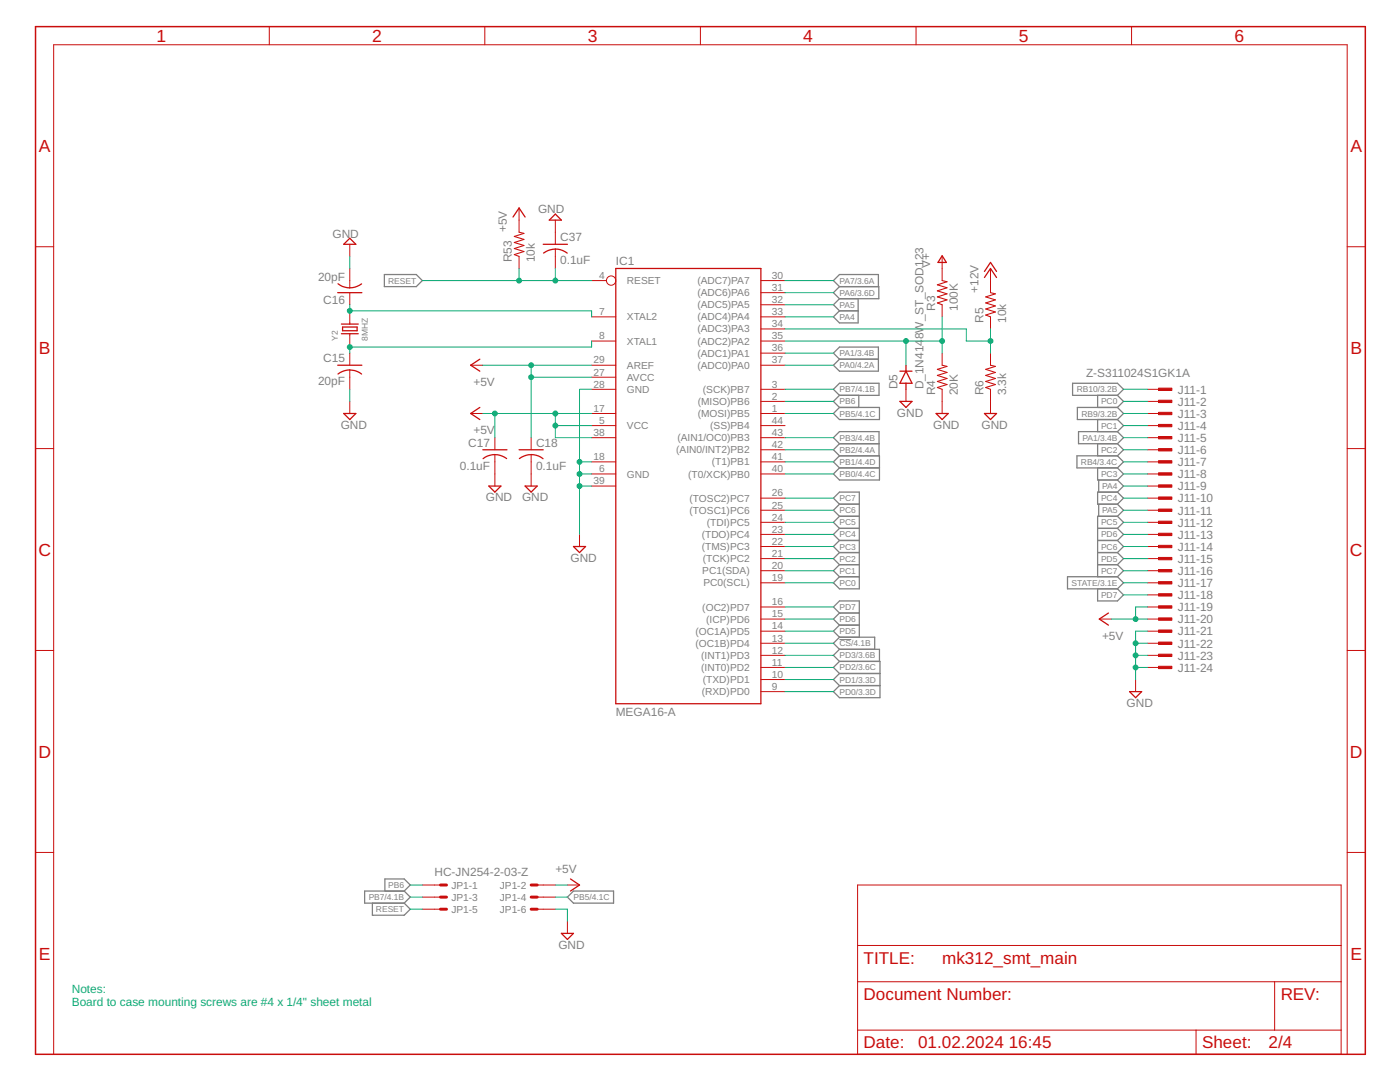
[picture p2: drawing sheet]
<svg xmlns="http://www.w3.org/2000/svg" width="279mm" height="216mm" viewBox="0 0 279 216" stroke-linecap="round" stroke-linejoin="round" font-family="sans-serif">
<g fill="none" stroke="#808080" stroke-width=".25">
<path d="M76.7 54.8h6.4l1.2 1.2-1.2 1.2h-6.4zM167.5 59.6l-1.2 1.2 1.2 1.2M167.5 57.2h7.9v2.4h-7.9M167.5 57.2l-1.2-1.2 1.2-1.2h7.8v2.4M167.5 57.2l-1.2 1.2 1.2 1.2M171.3 59.6v4.8h-3.8l-1.2-1.2 1.2-1.2M166.3 77.7l1.2-1.2h7.9v2.4h-7.9zM166.3 70.5l1.2-1.2h7.8v4.8h-7.8l-1.2-1.2 1.2-1.2zM167.5 62h3.8M167.5 71.7h7.8M167.5 78.9l-1.2 1.2 1.2 1.2M171.4 78.9v2.4"/>
<path d="M214.1 76.5h8.9l1.2 1.2-1.2 1.2h-8.9zM219.1 78.9v2.4M223 78.9l1.2 1.2-1.2 1.2M166.3 82.5l1.2-1.2h8v2.4h-8zM167.5 91h8v4.8h-8l-1.2-1.2 1.2-1.2M167.5 93.4h8M167.5 88.5h7.9M167.5 88.5l-1.2-1.2 1.2-1.2h7.9v4.9M167.5 88.5l-1.2 1.2 1.2 1.3M167.5 91l-1.2 1.2 1.2 1.2M219.1 83.7v2.4M219.1 88.5v2.5"/>
<path d="M219.1 93.4v2.4h3.9M219.3 95.8v2.4M223 81.3h-8v2.4h8M223 98.2h-3.9v2.4h3.9M223 98.2l1.2 1.2-1.2 1.2M223 93.4l1.2 1.2-1.2 1.2M223 91h-8.1v2.4h8.1M223 88.5l1.2 1.2-1.2 1.3M223 86.1h-7.8v2.4h7.8M223 83.7l1.2 1.2-1.2 1.2M223 95.8l1.2 1.2-1.2 1.2M223 86.1l1.2 1.2-1.2 1.2"/>
<path d="M223 81.3l1.2 1.2-1.2 1.2M223 91l1.2 1.2-1.2 1.2M167.5 100.6l-1.2-1.2 1.2-1.2h4v19.3h-4l-1.2-1.2 1.2-1.2M167.5 115.1h4M167.5 105.4l-1.2 1.2 1.2 1.2M167.5 105.4h4M167.5 107.8h4M167.5 100.6h4M167.5 103l-1.2 1.2 1.2 1.2M167.5 103h4M167.5 100.6l-1.2 1.2 1.2 1.2M167.5 110.3h4"/>
<path d="M167.5 112.7h4M167.5 107.8l-1.2 1.3 1.2 1.2M167.5 110.3l-1.2 1.2 1.2 1.2M167.5 112.7l-1.2 1.2 1.2 1.2M219.1 117.5v2.4h3.9l1.2-1.2-1.2-1.2M219.1 105.4h3.9M219.1 107.8h3.9M219.1 110.3h3.9M219.1 112.7h3.9M219.3 100.6v2.4M223 115.1h-10v2.4h10M223 103h-3.9v12.1"/>
<path d="M223 103l1.2 1.2-1.2 1.2M223 107.8l1.2 1.3-1.2 1.2M223 112.7l1.2 1.2-1.2 1.2M223 100.6l1.2 1.2-1.2 1.2M223 110.3l1.2 1.2-1.2 1.2M223 105.4l1.2 1.2-1.2 1.2M223 115.1l1.2 1.2-1.2 1.2M167.5 122.3l-1.2-1.2 1.2-1.2h4v7.2M167.5 132h8.1v7.2h-8.1l-1.2-1.2 1.2-1.2M167.5 129.6h8v2.4M167.5 124.7l-1.2 1.2 1.2 1.2M167.5 136.8h8.1"/>
<path d="M167.5 134.4l-1.2 1.2 1.2 1.2M167.5 134.4h8.1M167.5 132l-1.2 1.2 1.2 1.2M167.5 129.6l-1.2 1.2 1.2 1.2M167.5 127.1l-1.2 1.3 1.2 1.2M167.5 127.1h7.1v2.5M167.5 124.7h4M167.5 122.3l-1.2 1.2 1.2 1.2M167.5 122.3h4M76.8 177.8v-2.4h3.9l1.2 1.2-1.2 1.2M80.7 177.8h-7.9v2.4h7.9M80.7 177.8l1.2 1.2-1.2 1.2"/>
<path d="M113.2 179l1.2-1.2h8v2.4h-8zM74.3 180.2v2.4h6.4l1.2-1.2-1.2-1.2"/>
</g>
<path d="M167.5 127.6h2.4" fill="none" stroke="#808080" stroke-width=".2"/>
<g fill="none" stroke="#c90d0c" stroke-width=".25">
<path d="M67.4 58.4h4.8M67.5 56.6a3.8 3.8 0 0 0 4.7 0M69.8 47.5l1.2 1.2h-2.4zM102.4 43.3l1.2-1.8 1.2 1.8M108.4 48.7h4.8M108.5 50.5a3.9 3.9 0 0 1 4.7 0M109.6 43.9l1.2-1.2 1.2 1.2zM122.9 53.6h28.9v86.8h-28.9zM188 51l.9 1.4h-1.7zM196.5 55.4l1.2-1.8 1.2 1.8M196.5 54.2l1.2-1.8 1.2 1.8M67.4 72.9h4.8"/>
<path d="M68.1 64.7h3.4M68.1 66.6h3.4M68.4 65.3h2.9v.7h-2.9zM69.8 73.8l-1.5 .3-.8 .5M69.8 73.8l1 .2 1.4 .6M95.8 71.7l-1.9 1.2 1.9 1.2M179.6 74.1h2.4M180.8 74.1l1.2 2.4h-2.4zM180.8 72.9v1.2M180.8 76.5v1.2M68.6 82.5h2.4l-1.2 1.2zM95.8 81.3l-1.9 1.2 1.9 1.2"/>
<path d="M96.4 89.7h4.8M97.6 97h2.4l-1.2 1.2zM101.1 91.5a3.8 3.8 0 0 0-4.7 0M103.6 89.7h4.8M103.7 91.5a3.8 3.8 0 0 1 4.7 0M104.8 97h2.4l-1.2 1.2zM179.6 80.1h2.4l-1.2 1.2zM186.8 82.5h2.4l-1.2 1.2zM196.5 82.5h2.4l-1.2 1.2zM114.4 109.1h2.5l-1.2 1.2zM221.2 122.3l-1.8 1.2 1.8 1.2M225.4 138h2.4l-1.2 1.2z"/>
<path d="M113.9 175.4l1.8 1.2-1.8 1.2M112 186.2h2.4l-1.2 1.3z"/>
</g>
<g fill="none" stroke="#c90d0c" stroke-width=".2">
<path d="M53.7 5.3v3.6M96.8 5.3v3.6M139.8 5.3v3.6M182.8 5.3v3.6M225.8 5.3v3.6M7.1 49.2h3.6M69.8 48.7v2.5M69.8 53.6v3.8M69.8 58.4v2.4M103.6 41.5v4.8M103.6 51.2v2.4M110.8 43.9v4.8"/>
<path d="M110.8 49.7v3.9M118.1 56h2.9M151.8 56h4.9M151.8 58.4h4.9M188 51.2v4.8M197.7 53.6v4.8M268.9 49.2h3.6M69.8 62v2.7M69.8 66.6v2.7M69.8 70.5v2.4M69.8 73.8v3.9M93.9 72.9h2.5"/>
<path d="M118.1 72.9h4.8M118.1 77.7h4.8M118.1 63.2h4.8M118.1 68.1h4.8M118.1 75.3h4.8M151.8 72.9h4.9M151.8 77.7h4.9M151.8 60.8h4.9M151.8 63.2h4.9M151.8 65.6h4.9M151.8 68.1h4.9M151.8 70.5h4.9"/>
<path d="M180.8 77.7v2.4M188 60.8v2.4M188 70.5v2.4M188 77.7v4.8M197.7 63.2v2.4M197.7 70.5v2.4M197.7 77.7v4.8M229 77.7h2.5M7.1 89.5h3.6M69.8 80.1v2.4M93.9 82.5h2.5M98.8 87.3v2.4"/>
<path d="M98.8 90.7v6.3M106 87.3v2.4M106 90.7v6.3M118.1 82.5h4.8M118.1 84.9h4.8M118.1 87.3h4.8M118.1 92.2h4.8M118.1 94.6h4.8M118.1 97h4.8M151.8 80.1h4.9M151.8 82.5h4.9M151.8 84.9h4.9"/>
<path d="M151.8 87.3h4.9M151.8 89.7h4.9M151.8 92.2h4.9M151.8 94.6h4.9M151.8 99.4h4.9M229 80.1h2.5M229 82.5h2.5M229 84.9h2.5M229 87.3h2.5M229 89.7h2.5M229 92.2h2.5M229 94.6h2.5"/>
<path d="M229 97h2.5M229 99.4h2.5M268.9 89.5h3.6M115.7 106.6v2.5M151.8 101.8h4.9M151.8 104.2h4.9M151.8 106.6h4.9M151.8 109.1h4.9M151.8 111.5h4.9M151.8 113.9h4.9M151.8 116.3h4.9M229 101.8h2.5"/>
<path d="M229 104.2h2.5M229 106.6h2.5M229 109.1h2.5M229 111.5h2.5M229 113.9h2.5M229 116.3h2.5M229 118.7h2.5M7.1 129.8h3.6M151.8 121.1h4.9M151.8 123.5h4.9M151.8 125.9h4.9M151.8 128.4h4.9"/>
<path d="M151.8 130.8h4.9M151.8 133.2h4.9M151.8 138h4.9M151.8 135.6h4.9M219.4 123.5h2.4M226.6 135.6v2.4M229 121.1h2.5M229 123.5h2.5M229 125.9h2.5M229 128.4h2.5M229 130.8h2.5M229 133.2h2.5"/>
<path d="M268.9 129.8h3.6M7.1 170.1h3.6M84.3 176.6h3.6M84.3 179h3.6M107.2 176.6h3.6M107.2 179h3.6M113.2 176.6h2.5M171.2 176.6h96.5v33.8h-96.5zM268.9 170.1h3.6M84.3 181.4h3.6M107.2 181.4h3.6M113.2 183.8v2.4"/>
<path d="M171.2 195.9h96.5M171.2 188.7h96.5M254.4 195.9v9.6M10.7 210.4v-201.5h258.2v201.5M171.2 205.5h96.5M238.7 205.5v4.9"/>
<circle cx="122" cy="56" r=".93"/>
</g>
<path d="M103.6 46.3l1 .3-2 .6 2 .6-2 .6 2 .6-2 .6 2 .6-2 .6 1 .4M188 56l1 .2-1.9 .6 1.9 .6-1.9 .6 1.9 .6-1.9 .6 1.9 .6-1.9 .7 .9 .3M197.7 58.4l.9 .2-1.9 .6 1.9 .6-1.9 .7 1.9 .5-1.9 .7 1.9 .6-1.9 .6 1 .3M188 72.9l1 .2-1.9 .6 1.9 .6-1.9 .6 1.9 .6-1.9 .6 1.9 .6-1.9 .6 .9 .4M197.7 72.9l.9 .2-1.9 .6 1.9 .6-1.9 .6 1.9 .6-1.9 .6 1.9 .6-1.9 .6 1 .4" fill="none" stroke="#c90d0c" stroke-width=".21"/>
<g fill="#c90d0c" stroke="#c90d0c" stroke-width=".2">
<path d="M231.2 77.4h2.7v.5h-2.7z"/>
<path d="M231.2 79.9h2.7v.4h-2.7z"/>
<path d="M231.2 82.3h2.7v.4h-2.7z"/>
<path d="M231.2 84.7h2.7v.5h-2.7z"/>
<path d="M231.2 87.1h2.7v.5h-2.7z"/>
<path d="M231.2 89.5h2.7v.5h-2.7z"/>
<path d="M231.2 91.9h2.7v.5h-2.7z"/>
<path d="M231.2 94.3h2.7v.5h-2.7z"/>
<path d="M231.2 96.8h2.7v.4h-2.7z"/>
<path d="M231.2 99.2h2.7v.4h-2.7z"/>
<path d="M231.2 101.6h2.7v.4h-2.7z"/>
<path d="M231.2 104h2.7v.5h-2.7z"/>
<path d="M231.2 106.4h2.7v.5h-2.7z"/>
<path d="M231.2 108.8h2.7v.5h-2.7z"/>
<path d="M231.2 111.2h2.7v.5h-2.7z"/>
<path d="M231.2 113.6h2.7v.5h-2.7z"/>
<path d="M231.2 116.1h2.7v.4h-2.7z"/>
<path d="M231.2 118.5h2.7v.4h-2.7z"/>
<path d="M231.2 120.9h2.7v.4h-2.7z"/>
<path d="M231.2 123.3h2.7v.5h-2.7z"/>
<path d="M231.2 125.7h2.7v.5h-2.7z"/>
<path d="M231.2 128.1h2.7v.5h-2.7z"/>
<path d="M231.2 130.5h2.7v.5h-2.7z"/>
<path d="M231.2 132.9h2.7v.5h-2.7z"/>
</g>
<path d="M7.1 5.3h265.4v205.1h-265.4z" fill="none" stroke="#c90d0c" stroke-width=".3"/>
<path d="M87.9 176.6h1.2M87.9 179h1.2M106 176.6h1.2M106 179h1.2M87.9 181.4h1.2M106 181.4h1.2" fill="none" stroke="#c90d0c" stroke-width=".59"/>
<g fill="none" stroke="#0dab76" stroke-width=".2">
<path d="M69.8 51.2v2.4M84.3 56h33.8M103.6 53.6v2.4M110.8 53.6v2.4M156.7 56h9.6M156.7 58.4h9.6M69.8 60.8v1.2h48.3v1.2M69.8 77.7v2.4M96.4 72.9h21.7M106 75.3h12.1M106 72.9v14.4M118.1 77.7h-2.4v28.9"/>
<path d="M118.1 68.1v1.2h-48.3v1.2M156.7 77.7h9.6M156.7 60.8h9.6M156.7 63.2h9.6M156.7 70.5h9.6M156.7 72.9h9.6M156.7 65.6h36.1v2.5h4.9M156.7 68.1h31.3M180.8 68.1v4.8M188 63.2v7.3M197.7 65.6v4.9M224.2 77.7h4.8"/>
<path d="M96.4 82.5h21.7M98.8 82.5v4.8M110.8 84.9h7.3M110.8 82.5v4.8h7.3M115.7 92.2h2.4M115.7 94.6h2.4M115.7 97h2.4M156.7 92.2h9.6M156.7 94.6h9.6M156.7 80.1h9.6M156.7 99.4h9.6M156.7 89.7h9.6"/>
<path d="M156.7 87.3h9.6M156.7 82.5h9.6M224.2 92.2h4.8M224.2 94.6h4.8M224.2 97h4.8M224.2 80.1h4.8M224.2 99.4h4.8M224.2 89.7h4.8M224.2 84.9h4.8M224.2 87.3h4.8M224.2 82.5h4.8M156.7 116.3h9.6"/>
<path d="M156.7 106.6h9.6M156.7 104.2h9.6M156.7 101.8h9.6M156.7 109.1h9.6M156.7 113.9h9.6M156.7 111.5h9.6M224.2 116.3h4.8M224.2 106.6h4.8M224.2 104.2h4.8M224.2 101.8h4.8M224.2 109.1h4.8M224.2 113.9h4.8"/>
<path d="M224.2 111.5h4.8M224.2 118.7h4.8M156.7 125.9h9.6M156.7 133.2h9.6M156.7 130.8h9.6M156.7 128.4h9.6M156.7 138h9.6M156.7 135.6h9.6M156.7 123.5h9.6M156.7 121.1h9.6M221.8 123.5h7.2M226.6 133.2h2.4"/>
<path d="M226.6 130.8h2.4M226.6 128.4h2.4M229 125.9h-2.4v9.7M229 121.1h-2.4v2.4M81.9 179h2.4M81.9 176.6h2.4M110.8 179h2.4M110.8 176.6h2.4M81.9 181.4h2.4M110.8 181.4h2.4v2.4"/>
</g>
<g fill="#0dab76" stroke="#0dab76" stroke-width=".2">
<circle cx="115.7" cy="92.2" r=".49"/>
<circle cx="115.7" cy="94.6" r=".49"/>
<circle cx="115.7" cy="97" r=".49"/>
<circle cx="226.6" cy="130.8" r=".49"/>
<circle cx="226.6" cy="128.4" r=".49"/>
<circle cx="226.6" cy="133.2" r=".49"/>
<circle cx="103.6" cy="56" r=".49"/>
<circle cx="110.8" cy="56" r=".49"/>
<circle cx="106" cy="72.9" r=".49"/>
<circle cx="106" cy="75.3" r=".49"/>
<circle cx="226.6" cy="123.5" r=".49"/>
<circle cx="98.8" cy="82.5" r=".49"/>
<circle cx="110.8" cy="82.5" r=".49"/>
<circle cx="110.8" cy="84.9" r=".49"/>
<circle cx="197.7" cy="68.1" r=".49"/>
<circle cx="188" cy="68.1" r=".49"/>
<circle cx="180.8" cy="68.1" r=".49"/>
<circle cx="69.8" cy="62" r=".49"/>
<circle cx="69.8" cy="69.3" r=".49"/>
</g>
<g font-size="3.5" fill="#c90d0c">
<text x="31.2" y="8.4">1</text>
<text x="74.3" y="8.4">2</text>
<text x="117.3" y="8.4">3</text>
<text x="160.3" y="8.4">4</text>
<text x="203.3" y="8.4">5</text>
<text x="246.4" y="8.4">6</text>
<text x="7.7" y="30.3">A</text>
<text x="269.5" y="30.3">A</text>
<text x="7.7" y="70.6">B</text>
<text x="269.5" y="70.6">B</text>
<text x="7.7" y="110.9">C</text>
<text x="269.4" y="110.9">C</text>
<text x="7.7" y="151.2">D</text>
<text x="269.4" y="151.2">D</text>
<text x="7.7" y="191.5">E</text>
<text x="269.5" y="191.5">E</text>
</g>
<g font-size="3.4" fill="#c90d0c">
<text x="172.4" y="192.3">TITLE:</text>
<text x="188" y="192.3">mk312_smt_main</text>
<text x="172.4" y="199.5">Document Number:</text>
<text x="255.6" y="199.5">REV:</text>
<text x="172.4" y="209.2">Date:</text>
<text x="183.2" y="209.2">01.02.2024</text>
<text x="201.3" y="209.2">16:45</text>
<text x="239.9" y="209.2">Sheet:</text>
<text x="253.2" y="209.2">2/4</text>
</g>
<g font-size="2.4" fill="#808080">
<text x="66.4" y="47.4">GND</text>
<text x="101.2" y="46.3" transform="rotate(-90 101.2 46.3)">+5V</text>
<text x="107.4" y="42.6">GND</text>
<text x="102.2" y="52.4" transform="rotate(-90 102.2 52.4)">R53</text>
<text x="106.7" y="52.4" transform="rotate(-90 106.7 52.4)">10k</text>
<text x="111.8" y="52.7">0.1uF</text>
<text x="111.8" y="48.1">C37</text>
<text x="122.9" y="52.8">IC1</text>
<text x="185.6" y="53.6" transform="rotate(-90 185.6 53.6)">V+</text>
<text x="63.5" y="56.1">20pF</text>
<text x="195.3" y="58.4" transform="rotate(-90 195.3 58.4)">+12V</text>
<text x="64.5" y="60.7">C16</text>
<text x="186.6" y="62" transform="rotate(-90 186.6 62)">R3</text>
<text x="191.2" y="62" transform="rotate(-90 191.2 62)">100K</text>
<text x="196.3" y="64.4" transform="rotate(-90 196.3 64.4)">R5</text>
<text x="200.8" y="64.4" transform="rotate(-90 200.8 64.4)">10k</text>
<text x="184.3" y="67.7" transform="rotate(-90 184.3 67.7)">8W_ST_SOD123</text>
<text x="63.5" y="76.8">20pF</text>
<text x="64.5" y="72.3">C15</text>
<text x="94.5" y="77">+5V</text>
<text x="179.1" y="77.7" transform="rotate(-90 179.1 77.7)">D5</text>
<text x="184.3" y="77.7" transform="rotate(-90 184.3 77.7)">D_1N414</text>
<text x="216.7" y="75.2">Z-S311024S1GK1A</text>
<text x="179" y="83.1">GND</text>
<text x="186.6" y="78.9" transform="rotate(-90 186.6 78.9)">R4</text>
<text x="191.2" y="78.9" transform="rotate(-90 191.2 78.9)">20K</text>
<text x="196.3" y="78.9" transform="rotate(-90 196.3 78.9)">R6</text>
<text x="200.8" y="78.9" transform="rotate(-90 200.8 78.9)">3.3k</text>
<text x="235.1" y="78.5">J11-1</text>
<text x="235.1" y="81">J11-2</text>
<text x="235.1" y="83.4">J11-3</text>
<text x="68" y="85.5">GND</text>
<text x="93.5" y="89.2">C17</text>
<text x="94.5" y="86.6">+5V</text>
<text x="107" y="89.2">C18</text>
<text x="186.2" y="85.5">GND</text>
<text x="195.9" y="85.5">GND</text>
<text x="235.1" y="85.8">J11-4</text>
<text x="235.1" y="88.2">J11-5</text>
<text x="91.8" y="93.7">0.1uF</text>
<text x="107" y="93.7">0.1uF</text>
<text x="235.1" y="90.6">J11-6</text>
<text x="235.1" y="93">J11-7</text>
<text x="235.1" y="95.4">J11-8</text>
<text x="97" y="100">GND</text>
<text x="104.2" y="100">GND</text>
<text x="235.1" y="97.8">J11-9</text>
<text x="235.1" y="100.3">J11-10</text>
<text x="235.1" y="102.7">J11-11</text>
<text x="235.1" y="105.1">J11-12</text>
<text x="235.1" y="107.5">J11-13</text>
<text x="113.8" y="112.1">GND</text>
<text x="235.1" y="109.9">J11-14</text>
<text x="235.1" y="112.3">J11-15</text>
<text x="235.1" y="114.7">J11-16</text>
<text x="235.1" y="117.1">J11-17</text>
<text x="235.1" y="119.6">J11-18</text>
<text x="235.1" y="122">J11-19</text>
<text x="235.1" y="124.4">J11-20</text>
<text x="219.9" y="127.6">+5V</text>
<text x="235.1" y="126.8">J11-21</text>
<text x="235.1" y="129.2">J11-22</text>
<text x="235.1" y="131.6">J11-23</text>
<text x="235.1" y="134">J11-24</text>
<text x="122.9" y="142.8">MEGA16-A</text>
<text x="224.8" y="141">GND</text>
<text x="86.7" y="174.8">HC-JN254-2-03-Z</text>
<text x="110.8" y="174.2">+5V</text>
<text x="111.4" y="189.3">GND</text>
</g>
<g font-size="2.4" fill="#0dab76">
<text x="14.3" y="198.2">Notes:</text>
<text x="14.3" y="200.7">Board to case mounting screws are #4 x 1/4&quot; sheet metal</text>
</g>
<g font-size="2" fill="#808080">
<text x="119.6" y="55.6">4</text>
<text x="125.1" y="56.7">RESET</text>
<text x="139.2" y="56.7">(ADC7)PA7</text>
<text x="139.2" y="59.1">(ADC6)PA6</text>
<text x="154.1" y="55.6">30</text>
<text x="154.1" y="58.1">31</text>
<text x="119.6" y="62.9">7</text>
<text x="125.1" y="63.9">XTAL2</text>
<text x="139.2" y="61.5">(ADC5)PA5</text>
<text x="139.2" y="63.9">(ADC4)PA4</text>
<text x="154.1" y="60.5">32</text>
<text x="154.1" y="62.9">33</text>
<text x="154.1" y="65.3">34</text>
<text x="119.6" y="67.7">8</text>
<text x="125.1" y="68.8">XTAL1</text>
<text x="139.2" y="66.3">(ADC3)PA3</text>
<text x="139.2" y="68.8">(ADC2)PA2</text>
<text x="139.2" y="71.2">(ADC1)PA1</text>
<text x="154.1" y="67.7">35</text>
<text x="154.1" y="70.1">36</text>
<text x="118.4" y="77.4">28</text>
<text x="118.4" y="74.9">27</text>
<text x="118.4" y="72.5">29</text>
<text x="125.1" y="76">AVCC</text>
<text x="125.1" y="73.6">AREF</text>
<text x="139.2" y="73.6">(ADC0)PA0</text>
<text x="154.1" y="72.5">37</text>
<text x="154.1" y="77.4">3</text>
<text x="118.4" y="82.2">17</text>
<text x="125.1" y="78.4">GND</text>
<text x="139.3" y="80.8">(MISO)PB6</text>
<text x="139.3" y="83.2">(MOSI)PB5</text>
<text x="140.3" y="78.4">(SCK)PB7</text>
<text x="154.1" y="79.8">2</text>
<text x="154.1" y="82.2">1</text>
<text x="118.4" y="87">38</text>
<text x="119.6" y="84.6">5</text>
<text x="125.1" y="85.7">VCC</text>
<text x="135.2" y="88.1">(AIN1/OC0)PB3</text>
<text x="141.7" y="85.6">(SS)PB4</text>
<text x="154.1" y="84.6">44</text>
<text x="154.1" y="87">43</text>
<text x="154.1" y="89.4">42</text>
<text x="118.4" y="91.8">18</text>
<text x="119.6" y="94.2">6</text>
<text x="125.1" y="95.3">GND</text>
<text x="135" y="90.5">(AIN0/INT2)PB2</text>
<text x="137.3" y="95.3">(T0/XCK)PB0</text>
<text x="142.1" y="92.9">(T1)PB1</text>
<text x="154.1" y="91.8">41</text>
<text x="154.1" y="94.2">40</text>
<text x="118.4" y="96.7">39</text>
<text x="137.6" y="100.1">(TOSC2)PC7</text>
<text x="154.1" y="99.1">26</text>
<text x="154.1" y="101.5">25</text>
<text x="137.6" y="102.5">(TOSC1)PC6</text>
<text x="140" y="107.4">(TDO)PC4</text>
<text x="141.1" y="104.9">(TDI)PC5</text>
<text x="154.1" y="103.9">24</text>
<text x="154.1" y="106.3">23</text>
<text x="140.1" y="109.8">(TMS)PC3</text>
<text x="140.3" y="112.2">(TCK)PC2</text>
<text x="154.1" y="108.7">22</text>
<text x="154.1" y="111.1">21</text>
<text x="154.1" y="113.5">20</text>
<text x="140.2" y="114.6">PC1(SDA)</text>
<text x="140.4" y="117">PC0(SCL)</text>
<text x="154.1" y="116">19</text>
<text x="140.2" y="121.8">(OC2)PD7</text>
<text x="140.9" y="124.2">(ICP)PD6</text>
<text x="154.1" y="125.6">14</text>
<text x="154.1" y="123.2">15</text>
<text x="154.1" y="120.8">16</text>
<text x="138.8" y="129.1">(OC1B)PD4</text>
<text x="138.8" y="126.7">(OC1A)PD5</text>
<text x="139.9" y="131.5">(INT1)PD3</text>
<text x="154.1" y="130.4">12</text>
<text x="154.1" y="128">13</text>
<text x="139.9" y="133.9">(INT0)PD2</text>
<text x="140.3" y="136.3">(TXD)PD1</text>
<text x="154.1" y="137.7">9</text>
<text x="154.1" y="135.3">10</text>
<text x="154.1" y="132.8">11</text>
<text x="140.1" y="138.7">(RXD)PD0</text>
<text x="90.1" y="177.3">JP1-1</text>
<text x="90.1" y="179.7">JP1-3</text>
<text x="99.7" y="177.3">JP1-2</text>
<text x="99.7" y="179.7">JP1-4</text>
<text x="90.1" y="182.1">JP1-5</text>
<text x="99.7" y="182.1">JP1-6</text>
</g>
<g font-size="1.7" fill="#808080">
<text x="77.4" y="56.6">RESET</text>
<text x="167.5" y="59">PA6/3.6D</text>
<text x="167.5" y="56.6">PA7/3.6A</text>
<text x="167.5" y="61.4">PA5</text>
<text x="167.5" y="63.8">PA4</text>
<text x="67.4" y="68" transform="rotate(-90 67.4 68)">Y2</text>
<text x="73.4" y="68" transform="rotate(-90 73.4 68)">8MHZ</text>
<text x="167.5" y="71.1">PA1/3.4B</text>
<text x="167.5" y="73.5">PA0/4.2A</text>
<text x="167.5" y="83.1">PB5/4.1C</text>
<text x="167.5" y="78.3">PB7/4.1B</text>
<text x="167.5" y="80.7">PB6</text>
<text x="214.9" y="78.3">RB10/3.2B</text>
<text x="215.8" y="83.1">RB9/3.2B</text>
<text x="219.7" y="80.7">PC0</text>
<text x="167.5" y="87.9">PB3/4.4B</text>
<text x="216.1" y="87.9">PA1/3.4B</text>
<text x="219.7" y="85.5">PC1</text>
<text x="167.5" y="90.4">PB2/4.4A</text>
<text x="167.5" y="92.8">PB1/4.4D</text>
<text x="167.5" y="95.2">PB0/4.4C</text>
<text x="215.7" y="92.8">RB4/3.4C</text>
<text x="219.7" y="95.2">PC3</text>
<text x="219.7" y="90.4">PC2</text>
<text x="167.5" y="100">PC7</text>
<text x="219.7" y="100">PC4</text>
<text x="220" y="97.6">PA4</text>
<text x="167.5" y="107.2">PC4</text>
<text x="167.5" y="104.8">PC5</text>
<text x="167.5" y="102.4">PC6</text>
<text x="219.7" y="104.8">PC5</text>
<text x="219.7" y="107.2">PD6</text>
<text x="220" y="102.4">PA5</text>
<text x="167.5" y="109.7">PC3</text>
<text x="167.5" y="112.1">PC2</text>
<text x="219.7" y="109.7">PC6</text>
<text x="219.7" y="112.1">PD5</text>
<text x="167.5" y="116.9">PC0</text>
<text x="167.5" y="114.5">PC1</text>
<text x="213.9" y="116.9">STATE/3.1E</text>
<text x="219.7" y="114.5">PC7</text>
<text x="219.7" y="119.3">PD7</text>
<text x="167.5" y="124.1">PD6</text>
<text x="167.5" y="121.7">PD7</text>
<text x="167.5" y="131.4">PD3/3.6B</text>
<text x="167.5" y="129">CS/4.1B</text>
<text x="167.5" y="126.5">PD5</text>
<text x="167.5" y="136.2">PD1/3.3D</text>
<text x="167.5" y="133.8">PD2/3.6C</text>
<text x="167.5" y="138.6">PD0/3.3D</text>
<text x="73.6" y="179.6">PB7/4.1B</text>
<text x="77.5" y="177.2">PB6</text>
<text x="114.4" y="179.6">PB5/4.1C</text>
<text x="75" y="182">RESET</text>
</g>
</svg>
